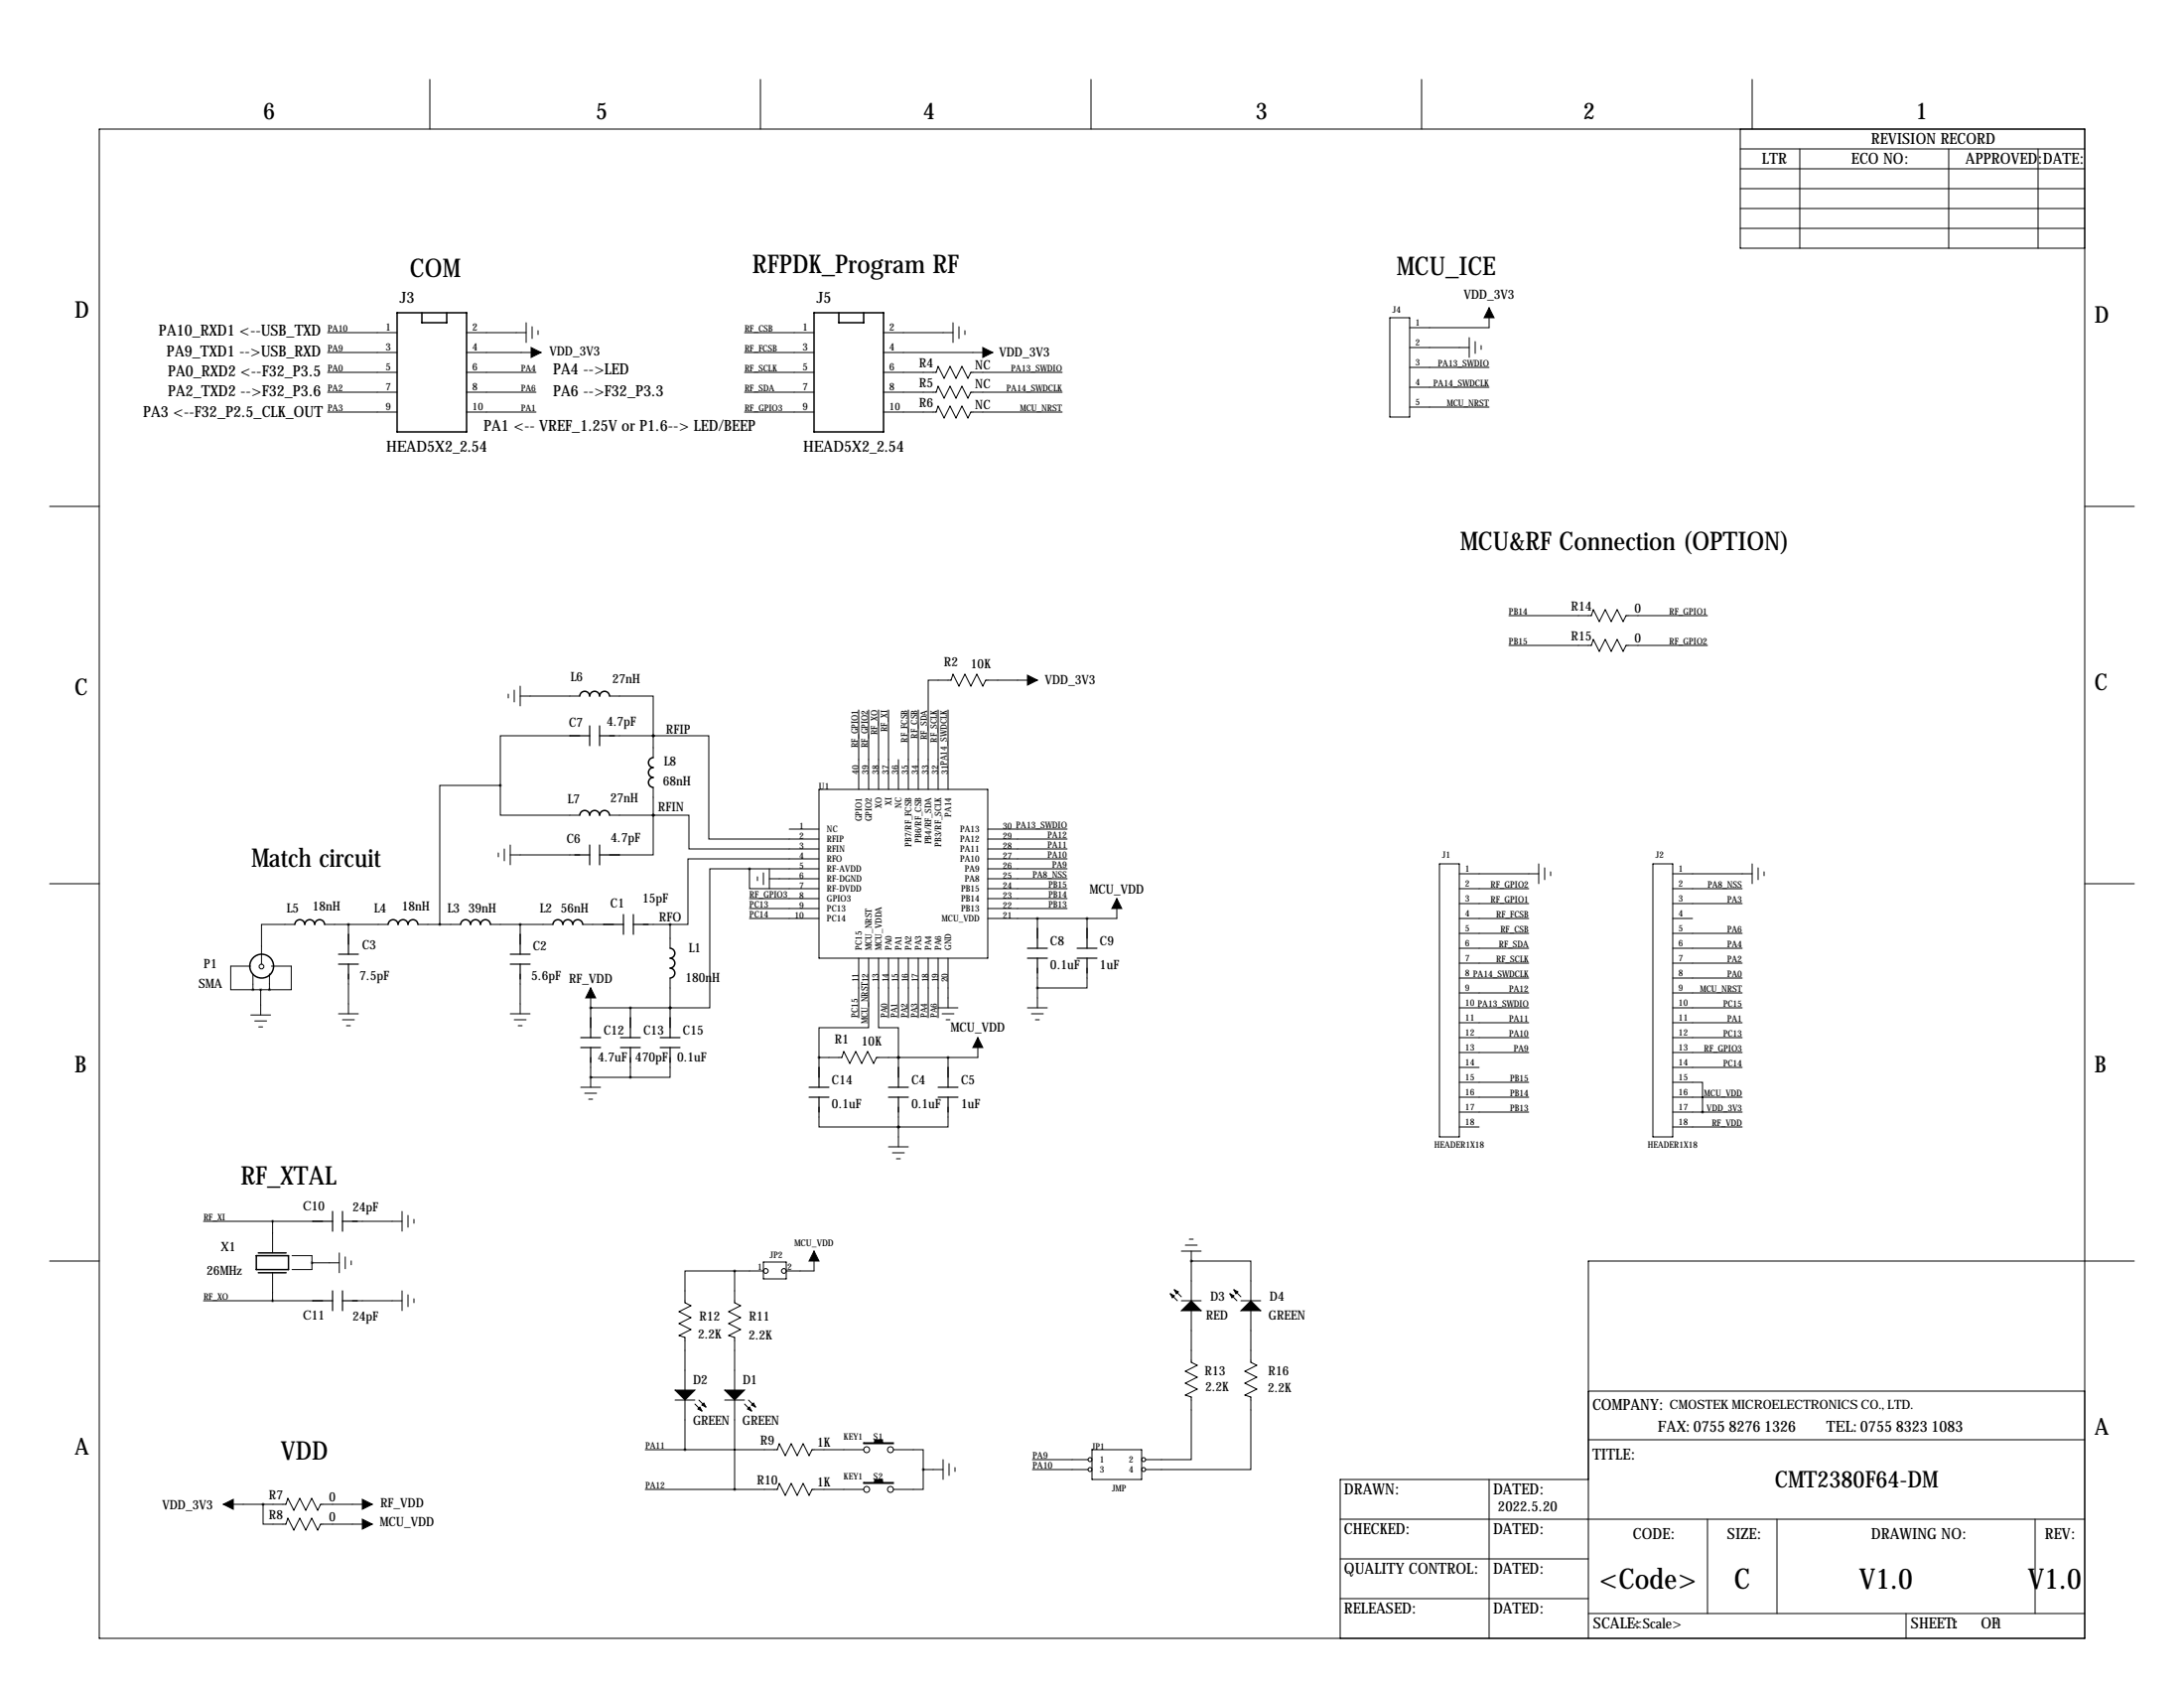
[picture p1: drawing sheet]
<svg xmlns="http://www.w3.org/2000/svg" width="559mm" height="432mm" viewBox="0 0 559 432" stroke-linecap="round" stroke-linejoin="round" font-family="sans-serif">
<g fill="none" stroke="#000" stroke-width=".25">
<path d="M25.4 33h508v386.1h-508zM110 20.3v12.7M194.6 20.3v12.7M279.1 20.3v12.7M363.7 20.3v12.7M445.3 38.1h88.1M445.3 33v30.5h88.1M448.3 20.3v12.7M460.5 38.1v25.4M498.6 38.1v25.4M521.5 38.1v25.4M445.3 48.3h88.1"/>
<path d="M445.3 43.2h88.1M445.3 53.3h88.1M445.3 58.4h88.1M381 78.7v5.1h-20.3M83.8 85.1h17.8M83.8 90.2h17.8M83.8 95.2h17.8M119.4 85.1h15.2M119.4 90.2h19M119.4 95.2h17.8M134.6 82.6v5M136.1 83.6v3"/>
<path d="M137.7 84.6v1M190.5 85.1h17.8M190.5 90.2h17.8M190.5 95.2h17.8M226.1 85.1h17.7M226.1 90.2h27.9M226.1 95.2h13.4l.5-1.5 1.6 3.1 1.5-3.1 1.5 3.1 1.5-3.1 1.5 3.1 .8-1.6h23.4M243.8 82.6v5M245.4 83.6v3M246.9 84.6v1M355.6 81.3h5.1v25.4h-5.1zM360.7 88.9h15.2"/>
<path d="M360.7 94h20.3M360.7 99.1h20.3M375.9 86.4v5M377.4 87.4v3M379 88.4v1M83.8 100.3h17.8M83.8 105.4h17.8M119.4 100.3h17.8M119.4 105.4h17.8M190.5 100.3h17.8M190.5 105.4h17.8M226.1 100.3h13.4l.5-1.5 1.6 3.1 1.5-3.1 1.5 3.1 1.5-3.1 1.5 3.1 .8-1.6h23.4"/>
<path d="M226.1 105.4h13.4l.5-1.5 1.6 3 1.5-3 1.5 3 1.5-3 1.5 3 .8-1.5h23.4M360.7 104.1h20.3M12.7 129.5h12.7M533.4 129.5h12.7M386.1 157.5h21.1l.5-1.5 1.5 3 1.5-3 1.5 3 1.6-3 1.5 3 .8-1.5h20.8M130 177.5v1.1M131.6 176.5v3.1M133.1 175.5v5.1M133.1 178.1h15.2M156 178.1h11.1v10.1M265.4 174h-13.2l-.7 1.5-1.6-3-1.5 3-1.5-3-1.5 3-1.6-3-.5 1.5h-5.8v27.9M386.1 165.1h21.1l.5-1.5 1.5 3 1.5-3 1.5 3 1.6-3 1.5 3 .8-1.5h20.8"/>
<path d="M148.3 188.2h-20.3v12.7M156 188.2h11.1M167.1 188.2h14.3v26.4h28.1M167.1 188.2h.1M167.1 188.2v5.6M219.7 181.6v20.3M222.2 181.6v20.3M224.8 181.6v20.3M227.3 181.6v20.3M229.9 194.3v7.6M232.4 181.6v20.3M234.9 181.6v20.3"/>
<path d="M240 181.6v20.3M242.6 181.6v20.3M127.5 218.2v1M128 200.9v7.6h20.3M128 200.9h-15.5v35.6M129 217.2v3M130.6 218.7h17.7M130.6 216.2v5M156 208.5h11.1M167.1 208.5h.1M167.1 208.5v10.2h-11.1M167.1 208.5h9.2v8.7h33.2"/>
<path d="M167.1 201.4v7.1M201.9 212.1h7.6M209.5 219.7h-33.5v16.8h-4.6M209.5 201.9h43.2v43.2h-43.2zM252.7 212.1h20.3M252.7 214.6h20.3M252.7 217.2h20.3M252.7 219.7h20.3M12.7 226.1h12.7M75.4 236.5h-8.5v10.1M83.1 236.5h16.2M89.2 236.5v5.1"/>
<path d="M106.9 236.5h11M125.5 236.5h16M133.1 236.5v5.1M149.1 236.5h7.9M164.6 236.5h6.8M171.4 236.5v6.1M191.8 222.2v5.1h17.7M191.8 222.2h-10.2v35.6h-10.2M191.8 222.2h17.7M191.8 229.9h17.7M191.8 232.4h17.7M191.8 234.9h17.7"/>
<path d="M193.8 224.3v1M195.3 223.3v3M196.8 224.8h12.7M196.8 222.2v5.1M252.7 222.2h20.3M252.7 224.8h20.3M252.7 227.3h20.3M252.7 229.9h20.3M252.7 232.4h20.3M265.4 234.9v5.1M278.1 234.9v5.1M285.8 229.9v5h-33.1"/>
<path d="M368.3 221h5.1v69.8h-5.1zM373.4 227.3h17.8M373.4 234.9h17.8M373.4 223.5h20.3M373.4 231.1h17.8M373.4 238.8h17.8M393.7 221v5.1M395.2 222v3M396.7 223v1M422.9 221h5.1v69.8h-5.1zM428 227.3h17.8M428 234.9h5.1"/>
<path d="M428 223.5h20.3M428 231.1h17.8M428 238.8h17.8M448.3 221v5.1M449.8 222v3M451.4 223v1M533.4 226.1h12.7M64.1 247.1h-5.1v6.1h5.7M64.2 259.6h5M64.7 249.2v4M64.7 253.2h4.2M66.7 253.2v6.4"/>
<path d="M68.9 249.1v4.1M69.4 247.1h5.1v6.1h-5.6M86.6 259.3h5.1M89.2 249.2v10.1M130.6 259.3h5M133.1 249.2v10.1M151.1 257.8h.1M151.1 257.8h20.3M151.1 252.7v10.2M161.3 257.8v5.1M171.4 257.8h.1M171.4 250.2v12.7"/>
<path d="M219.7 245.1v15.2M222.2 245.1v17.8h-12.7v7.6M224.8 245.1v17.8h5.1v7.6M227.3 245.1v15.2M229.9 245.1v15.2M232.4 245.1v15.2M234.9 245.1v15.2M237.5 245.1v15.2M240 245.1v15.2M240 257.8h5.1M241 259.3h3.1M242.6 245.1v12.7"/>
<path d="M262.9 257.8h5.1M263.9 259.3h3.1M265.4 247.6v10.2M278.1 247.6v5.1h-12.7M373.4 242.6h17.8M373.4 246.4h17.8M373.4 250.2h17.8M373.4 254h17.8M373.4 257.8h17.8M428 242.6h17.8M428 246.4h17.8M428 250.2h17.8"/>
<path d="M428 254h17.8M428 257.8h17.8M65.2 261.2h3M66.2 262.7h1M87.6 260.9h3.1M88.6 262.4h1.1M131.6 260.9h3M132.6 262.4h1M148.6 278.1h5.1M149.6 279.7h3.1M151.1 275.6h.1M151.1 270.5v7.6"/>
<path d="M151.1 275.6h10.2M161.3 270.5v5.1M171.4 270.5v5.1h-10.1M209.5 270.5v5.1M229.9 270.5h.1M229.9 270.5v5.1M242.1 260.9h1M242.6 270.5v5.1M250.2 265.4v5.1h-25.9l-.8 1.5-1.5-3-1.5 3-1.6-3-1.5 3-1.5-3-.5 1.5h-5.9M264.9 260.9h1M373.4 261.6h17.8M373.4 265.4h17.8"/>
<path d="M373.4 269.2h17.8M373.4 273h5.1M373.4 276.9h17.8M428 276.9h7.6v7.6M428 261.6h17.8M428 265.4h17.8M428 269.2h17.8M428 273h17.8M150.6 281.2h1M209.5 283.2v5.1h20.4M227.3 293.4h5.1M228.3 294.9h3.1"/>
<path d="M229.4 296.4h1M229.9 288.3h.1M229.9 283.2v10.2M242.6 283.2v5.1h-12.7M373.4 280.7h17.8M373.4 284.5h17.8M373.4 288.3h5.1M428 280.7h17.8M428 284.5h17.8M428 288.3h17.8M52.1 312.4h30.4M69.7 312.4v8.1"/>
<path d="M90.2 312.4h12.7M102.9 309.9v5.1M104.4 310.9v3M105.9 311.9v1M303.3 318.5h3M304.3 317h1M12.7 322.6h12.7M52.1 332.7h30.4M69.7 325.6v7.1M74.7 321.2h5.1v3.6h-5.1M79.8 323h7M86.8 320.5v5.1"/>
<path d="M88.3 321.5v3.1M89.9 322.5v1M90.2 332.7h12.7M102.9 330.2v5.1M104.4 331.2v3.1M105.9 332.2v1M188 325.1h-12.7v8.1l1.5 .8-3.1 1.5 3.1 1.6-3.1 1.5 3.1 1.5-3.1 1.5 1.6 .5v13.5M188 325.1v8.1l1.5 .8-3.1 1.5 3.1 1.6-3.1 1.5 3.1 1.5-3.1 1.5 1.6 .5v13.5M188 325.1h7.3M195.3 322.8h5.9v4.4h-5.9zM208.3 320v5.1h-7.1M299.5 331l1.7 1.7"/>
<path d="M300.5 329.9l1.8 1.8M302.3 332.7h5M302.3 320h5M304.8 322.6h15.2v10.1M304.8 322.6h.1M304.8 335.3v13.2l1.5 .7-3 1.6 3 1.5-3 1.5 3 1.5-3 1.6 1.5 .5v16h-11.7M304.8 320v12.7M314.7 331l1.8 1.7M315.7 329.9l1.8 1.8M317.5 332.7h5.1M320 335.3v13.2l1.6 .7-3.1 1.6 3.1 1.5-3.1 1.5 3.1 1.5-3.1 1.6 1.5 .5v18.5h-26.9M546.1 322.6h-139.7v33"/>
<path d="M172.7 358.1h5.1M175.3 358.1v12.7M177.8 359.2l1.8 1.7M178.8 358.1l1.8 1.8M185.4 358.1h5.1M188 358.1v22.9M190.5 359.2l1.8 1.7M191.5 358.1l1.8 1.8M533.4 355.9h-127v63.2M165.1 370.8h33.8l.5-1.5 1.5 3.1 1.5-3.1 1.6 3.1 1.5-3.1 1.5 3.1 .8-1.6h13.2M228.6 370.8h7.6v5.1M236.2 375.9v5.1h-7.6"/>
<path d="M236.2 375.9h5.1M241.3 373.4v5.1M242.8 374.4v3M244.3 375.4v1M264.2 373.4h14.2M264.2 375.9h14.2M279.4 370.8h12.7v7.7h-12.7zM381 378.5v40.6M406.4 368.3h127M406.4 378.5h-63.5v40.6M57.1 384.8h16.1l.5-1.5 1.5 3 1.5-3 1.5 3 1.6-3 1.5 3 .7-1.5h13.2M67.3 384.8v5.1h5.9l.5-1.5 1.5 3 1.5-3 1.5 3 1.6-3 1.5 3 .7-1.5h13.2"/>
<path d="M165.1 381h33.8l.5-1.5 1.5 3 1.5-3 1.6 3 1.5-3 1.5 3 .8-1.5h13.2M342.9 388.6h190.5M342.9 398.8h63.5M436.9 388.6v24.1M454.7 388.6v24.1M520.7 388.6v24.1M342.9 408.9h63.5M406.4 412.7h127M487.7 412.7v6.4"/>
<circle cx="66.9" cy="247.2" r=".61"/>
<circle cx="195.9" cy="325.1" r=".61"/>
<circle cx="200.6" cy="325.1" r=".61"/>
<circle cx="221.7" cy="370.8" r=".76"/>
<circle cx="227.8" cy="370.8" r=".76"/>
<circle cx="278.9" cy="373.4" r=".51"/>
<circle cx="278.9" cy="375.9" r=".51"/>
<circle cx="292.6" cy="373.4" r=".51"/>
<circle cx="292.6" cy="375.9" r=".51"/>
<circle cx="221.7" cy="381" r=".76"/>
<circle cx="227.8" cy="381" r=".76"/>
</g>
<g fill="none" stroke="#000" stroke-width=".38">
<path d="M101.6 80h17.8v30.5h-17.8zM107.9 80v2.6h6.4v-2.6M208.3 80h17.8v30.5h-17.8zM214.6 80v2.6h6.4v-2.6M148.3 178a1.27 1.27 0 0 1 1.3-1.2 1.27 1.27 0 0 1 1.3 1.2 1.27 1.27 0 0 1 1.2-1.2 1.27 1.27 0 0 1 1.3 1.2 1.27 1.27 0 0 1 1.3-1.2 1.27 1.27 0 0 1 1.3 1.3M167.1 193.8a1.27 1.27 0 0 0-1.2 1.3 1.27 1.27 0 0 0 1.2 1.2 1.27 1.27 0 0 0-1.2 1.3 1.27 1.27 0 0 0 1.2 1.3 1.27 1.27 0 0 0-1.2 1.2 1.27 1.27 0 0 0 1.2 1.3M148.3 208.5a1.27 1.27 0 0 1 1.3-1.2 1.27 1.27 0 0 1 1.3 1.2 1.27 1.27 0 0 1 1.2-1.2 1.27 1.27 0 0 1 1.3 1.2 1.27 1.27 0 0 1 1.3-1.2 1.27 1.27 0 0 1 1.3 1.2M75.4 236.5a1.27 1.27 0 0 1 1.3-1.2 1.27 1.27 0 0 1 1.3 1.2 1.27 1.27 0 0 1 1.2-1.2 1.27 1.27 0 0 1 1.3 1.2 1.27 1.27 0 0 1 1.3-1.2 1.27 1.27 0 0 1 1.3 1.2M99.3 236.5a1.27 1.27 0 0 1 1.3-1.2 1.27 1.27 0 0 1 1.3 1.2 1.27 1.27 0 0 1 1.2-1.2 1.27 1.27 0 0 1 1.3 1.2 1.27 1.27 0 0 1 1.3-1.2 1.27 1.27 0 0 1 1.2 1.2M117.9 236.5a1.27 1.27 0 0 1 1.2-1.2 1.27 1.27 0 0 1 1.3 1.2 1.27 1.27 0 0 1 1.3-1.2 1.27 1.27 0 0 1 1.2 1.2 1.27 1.27 0 0 1 1.3-1.2 1.27 1.27 0 0 1 1.3 1.2M141.5 236.5a1.27 1.27 0 0 1 1.2-1.2 1.27 1.27 0 0 1 1.3 1.2 1.27 1.27 0 0 1 1.3-1.2 1.27 1.27 0 0 1 1.3 1.2 1.27 1.27 0 0 1 1.2-1.2 1.27 1.27 0 0 1 1.3 1.2M171.5 242.6a1.27 1.27 0 0 1 1.2 1.2 1.27 1.27 0 0 1-1.2 1.3 1.27 1.27 0 0 1 1.2 1.3 1.27 1.27 0 0 1-1.2 1.3 1.27 1.27 0 0 1 1.2 1.2 1.27 1.27 0 0 1-1.3 1.3"/>
<path d="M65.6 321.2h8.2v3.6h-8.2zM66.1 320.5h7.1M66.1 325.6h7.1"/>
<circle cx="67" cy="247.1" r="3"/>
</g>
<g fill="none" stroke="#000" stroke-width=".3">
<path d="M145.8 188.2h5.1M150.9 185.7v5.1M153.4 188.2h3.8M153.4 185.7v5.1M147.1 218.7h3.8M150.9 216.2v5M153.4 216.2v5M153.4 218.7h5.1M89.2 239v5.1M133.1 239v5.1M154.4 236.5h5.1M159.5 233.9v5.1"/>
<path d="M162.1 236.5h3.8M162.1 233.9v5.1M265.4 237.5v5.1M278.1 237.5v5.1M86.6 246.6h5.1M86.6 244.1h5.1M89.2 246.6v3.8M130.6 246.6h5M130.6 244.1h5M133.1 246.6v3.8M262.9 245.1h5.1M262.9 242.6h5.1"/>
<path d="M265.4 245.1v3.8M275.6 245.1h5.1M275.6 242.6h5.1M278.1 245.1v3.8M148.6 268h5.1M148.6 265.4h5.1M151.1 260.3v5.1M151.1 268v3.8M158.7 268h5.1M158.7 265.4h5.1M161.3 260.3v5.1M161.3 268v3.8"/>
<path d="M168.9 268h5.1M168.9 265.4h5.1M171.4 260.3v5.1M171.4 268v3.8M207 278.1h5.1M209.5 273v5.1M227.3 278.1h5.1M229.9 273v5.1M240 278.1h5.1M242.6 273v5.1M207 280.7h5.1M209.5 280.7v3.8"/>
<path d="M227.3 280.7h5.1M229.9 280.7v3.8M240 280.7h5.1M242.6 280.7v3.8M80 312.4h5.1M85.1 309.9v5.1M87.6 312.4h3.8M87.6 309.9v5.1M80 332.7h5.1M85.1 330.2v5.1M87.6 330.2v5.1M87.6 332.7h3.8"/>
</g>
<g fill="#000" stroke="#000" stroke-width=".25">
<path d="M381 78.7l1.3 2.6h-2.6zM135.9 88.9l2.5 1.3-2.5 1.2zM251.5 88.9l2.5 1.3-2.5 1.2zM262.9 172.7l2.5 1.3-2.5 1.3zM285.8 229.9l1.2 2.5h-2.5zM151.1 252.7l1.3 2.6h-2.5zM250.2 265.4l1.3 2.6h-2.6zM208.3 320l1.2 2.6h-2.5zM299.5 331l1 .5-.5 .5zM300.5 329.9l1 .6-.5 .5zM302.3 335.3l2.5-2.6 2.5 2.6zM314.7 331l1 .5-.5 .5z"/>
<path d="M315.7 329.9l1 .6-.5 .5zM317.5 335.3l2.5-2.6 2.6 2.6zM172.7 355.6h5.1l-2.5 2.5zM179.6 359.4l.5-.5 .5 1zM185.4 355.6h5.1l-2.5 2.5zM192.3 359.4l.5-.5 .5 1zM178.6 360.4l.5-.5 .5 1zM191.3 360.4l.5-.5 .5 1zM221 369.1h2.8v-.8h2v.8h2.8v.2h-7.6zM221 379.2h2.8v-.7h2v.7h2.8v.3h-7.6zM57.1 384.8l2.6-1.3v2.6zM92.7 383.5l2.5 1.3-2.5 1.3z"/>
<path d="M92.7 388.6l2.5 1.3-2.5 1.3z"/>
</g>
<path d="M68.9 253.2a.05 .05 0 0 0 .1 0 .05 .05 0 0 0-.1 0zM167.1 208.5a.05 .05 0 0 0 .1 0 .05 .05 0 0 0-.1 0zM89.1 236.5a.05 .05 0 0 0 .1 0 .05 .05 0 0 0-.1 0zM167.1 188.2a.05 .05 0 0 0 .1 0 .05 .05 0 0 0-.1 0zM167.1 208.5a.05 .05 0 0 0 .1 0 .05 .05 0 0 0-.1 0zM167.1 188.2a.05 .05 0 0 0 .1 0 .05 .05 0 0 0-.1 0zM229.8 270.5a.05 .05 0 0 0 .1 0 .05 .05 0 0 0-.1 0zM229.8 270.5a.05 .05 0 0 0 .1 0 .05 .05 0 0 0-.1 0zM209.5 270.5a.05 .05 0 0 0 .1 0 .05 .05 0 0 0-.1 0zM229.8 288.3a.05 .05 0 0 0 .1 0 .05 .05 0 0 0-.1 0zM229.8 288.3a.05 .05 0 0 0 .1 0 .05 .05 0 0 0-.1 0zM242.5 270.5a.05 .05 0 0 0 .1 0 .05 .05 0 0 0-.1 0zM265.4 235a.05 .05 0 0 0 .1 0 .05 .05 0 0 0-.1 0zM278.1 235a.05 .05 0 0 0 .1 0 .05 .05 0 0 0-.1 0zM265.4 252.7a.05 .05 0 0 0 .1 0 .05 .05 0 0 0-.1 0zM171.4 236.5a.05 .05 0 0 0 .1 0 .05 .05 0 0 0-.1 0zM191.7 222.3a.05 .05 0 0 0 .1 0 .05 .05 0 0 0-.1 0zM171.4 257.8a.05 .05 0 0 0 .1 0 .05 .05 0 0 0-.1 0zM171.4 257.8a.05 .05 0 0 0 .1 0 .05 .05 0 0 0-.1 0zM151.1 257.8a.05 .05 0 0 0 .1 0 .05 .05 0 0 0-.1 0zM151.1 275.6a.05 .05 0 0 0 .1 0 .05 .05 0 0 0-.1 0zM69.7 312.4a.05 .05 0 0 0 .1 0 .05 .05 0 0 0-.1 0zM69.7 332.7a.05 .05 0 0 0 .1 0 .05 .05 0 0 0-.1 0zM187.9 381a.05 .05 0 0 0 .1 0 .05 .05 0 0 0-.1 0zM175.2 370.8a.05 .05 0 0 0 .1 0 .05 .05 0 0 0-.1 0zM187.9 325.1a.05 .05 0 0 0 .1 0 .05 .05 0 0 0-.1 0z" fill="#000" stroke="#000" stroke-width=".63"/>
<g font-size="7.3">
<text x="409.2" y="406.4">&lt;Code&gt;</text>
<text x="443.7" y="406.4">C</text>
<text x="475.7" y="406.4">V1.0</text>
<text x="518.9" y="406.4">V1.0</text>
</g>
<g font-size="6.6">
<text x="104.9" y="70.9">COM</text>
<text x="192.5" y="69.8">RFPDK_Program RF</text>
<text x="357.4" y="70.4">MCU_ICE</text>
<text x="373.6" y="140.7">MCU&amp;RF Connection (OPTION)</text>
<text x="64.3" y="221.7">Match circuit</text>
<text x="61.6" y="303">RF_XTAL</text>
<text x="71.9" y="373.4">VDD</text>
</g>
<g font-size="5.9">
<text x="67.3" y="30.5">6</text>
<text x="152.4" y="30.5">5</text>
<text x="236.2" y="30.5">4</text>
<text x="321.3" y="30.5">3</text>
<text x="405.1" y="30.5">2</text>
<text x="490.2" y="30.5">1</text>
<text x="19" y="81.3">D</text>
<text x="535.9" y="82.6">D</text>
<text x="19" y="177.8">C</text>
<text x="535.9" y="176.5">C</text>
<text x="19" y="274.3">B</text>
<text x="535.9" y="274.3">B</text>
<text x="535.9" y="367">A</text>
<text x="19" y="372.1">A</text>
<text x="454.1" y="380.5">CMT2380F64-DM</text>
</g>
<g font-size="4">
<text x="450.8" y="41.9">LTR</text>
<text x="473.7" y="41.9">ECO NO:</text>
<text x="478.8" y="36.8">REVISION RECORD</text>
<text x="502.9" y="41.9">APPROVED:DATE:</text>
<text x="102.2" y="77.5">J3</text>
<text x="208.9" y="77.5">J5</text>
<text x="40.6" y="85.9">PA10_RXD1 &lt;--USB_TXD</text>
<text x="42.7" y="91.2">PA9_TXD1 --&gt;USB_RXD</text>
<text x="141.5" y="95.8">PA4 --&gt;LED</text>
<text x="42.9" y="96.3">PA0_RXD2 &lt;--F32_P3.5</text>
<text x="42.9" y="101.3">PA2_TXD2 --&gt;F32_P3.6</text>
<text x="141.5" y="101.3">PA6 --&gt;F32_P3.3</text>
<text x="36.6" y="106.7">PA3 &lt;--F32_P2.5_CLK_OUT</text>
<text x="123.7" y="110.2">PA1 &lt;-- VREF_1.25V or P1.6--&gt; LED/BEEP</text>
<text x="98.8" y="115.7">HEAD5X2_2.54</text>
<text x="205.5" y="115.7">HEAD5X2_2.54</text>
<text x="407.4" y="360.7">COMPANY:</text>
<text x="424.2" y="366.3">FAX: 0755 8276 1326</text>
<text x="467.4" y="366.3">TEL: 0755 8323 1083</text>
<text x="407.4" y="373.4">TITLE:</text>
<text x="343.9" y="382.3">DRAWN:</text>
<text x="382" y="382.3">DATED:</text>
<text x="343.9" y="392.4">CHECKED:</text>
<text x="382" y="392.4">DATED:</text>
<text x="417.8" y="393.7">CODE:</text>
<text x="442" y="393.7">SIZE:</text>
<text x="478.8" y="393.7">DRAWING NO:</text>
<text x="523.2" y="393.7">REV:</text>
<text x="343.9" y="402.6">QUALITY CONTROL:</text>
<text x="382" y="402.6">DATED:</text>
<text x="343.9" y="412.7">RELEASED:</text>
<text x="382" y="412.7">DATED:</text>
<text x="407.7" y="416.6">SCALE:</text>
<text x="488.9" y="416.6">SHEET:</text>
<text x="506.9" y="416.6">OF1</text>
</g>
<g font-size="3.6">
<text x="383.3" y="386.6">2022.5.20</text>
<text x="417.8" y="416.6">&lt;Scale&gt;</text>
<text x="499.1" y="416.6">1</text>
</g>
<g font-size="3.3">
<text x="374.5" y="76.5">VDD_3V3</text>
<text x="140.6" y="91">VDD_3V3</text>
<text x="235.2" y="94">R4</text>
<text x="249.5" y="94.5">NC</text>
<text x="255.6" y="91.2">VDD_3V3</text>
<text x="235.2" y="99.1">R5</text>
<text x="249.5" y="99.3">NC</text>
<text x="235.2" y="104.2">R6</text>
<text x="249.5" y="104.6">NC</text>
<text x="402" y="156.2">R14</text>
<text x="418.2" y="156.7">0</text>
<text x="402" y="163.9">R15</text>
<text x="418.2" y="164.3">0</text>
<text x="241.5" y="170.5">R2</text>
<text x="248.4" y="170.9">10K</text>
<text x="146" y="174.2">L6</text>
<text x="156.7" y="174.8">27nH</text>
<text x="267.3" y="175">VDD_3V3</text>
<text x="145.5" y="185.9">C7</text>
<text x="155.2" y="185.7">4.7pF</text>
<text x="170.4" y="187.7">RFIP</text>
<text x="169.8" y="195.9">L8</text>
<text x="169.6" y="200.9">68nH</text>
<text x="145.2" y="205.5">L7</text>
<text x="156.2" y="205.3">27nH</text>
<text x="168.4" y="207.5">RFIN</text>
<text x="145" y="215.6">C6</text>
<text x="156.3" y="215.4">4.7pF</text>
<text x="73.3" y="233.4">L5</text>
<text x="80" y="232.9">18nH</text>
<text x="95.7" y="233.4">L4</text>
<text x="102.8" y="232.9">18nH</text>
<text x="114.5" y="233.4">L3</text>
<text x="119.9" y="233.4">39nH</text>
<text x="138.1" y="233.4">L2</text>
<text x="143.5" y="233.4">56nH</text>
<text x="156.2" y="232.2">C1</text>
<text x="164.3" y="230.9">15pF</text>
<text x="278.8" y="228.6">MCU_VDD</text>
<text x="168.7" y="235.7">RFO</text>
<text x="92.7" y="242.8">C3</text>
<text x="136.4" y="243.1">C2</text>
<text x="176.2" y="243.6">L1</text>
<text x="268.7" y="241.8">C8</text>
<text x="281.4" y="241.8">C9</text>
<text x="52.1" y="247.6">P1</text>
<text x="92" y="250.7">7.5pF</text>
<text x="136" y="250.7">5.6pF RF_VDD</text>
<text x="175.4" y="251.2">180nH</text>
<text x="268.7" y="247.9">0.1uF</text>
<text x="281.4" y="247.9">1uF</text>
<text x="50.8" y="252.8">SMA</text>
<text x="243.2" y="263.9">MCU_VDD</text>
<text x="154.4" y="264.7">C12</text>
<text x="164.6" y="264.7">C13</text>
<text x="174.8" y="264.7">C15</text>
<text x="213.6" y="267">R1</text>
<text x="220.5" y="267.5">10K</text>
<text x="152.9" y="271.5">4.7uF</text>
<text x="162.6" y="271.5">470pF</text>
<text x="173.2" y="271.5">0.1uF</text>
<text x="212.9" y="277.4">C14</text>
<text x="233.2" y="277.4">C4</text>
<text x="245.9" y="277.4">C5</text>
<text x="212.9" y="283.5">0.1uF</text>
<text x="233.2" y="283.5">0.1uF</text>
<text x="245.9" y="283.5">1uF</text>
<text x="77.5" y="309.5">C10</text>
<text x="90.2" y="309.9">24pF</text>
<text x="56.5" y="320">X1</text>
<text x="52.9" y="326.2">26MHz</text>
<text x="309.6" y="332.7">D3</text>
<text x="324.9" y="332.7">D4</text>
<text x="77.5" y="337.5">C11</text>
<text x="90.2" y="337.8">24pF</text>
<text x="179" y="337.8">R12</text>
<text x="191.7" y="337.8">R11</text>
<text x="308.5" y="337.6">RED</text>
<text x="324.6" y="337.6">GREEN</text>
<text x="178.6" y="342.4">2.2K</text>
<text x="191.5" y="342.7">2.2K</text>
<text x="308.3" y="351.8">R13</text>
<text x="324.5" y="351.8">R16</text>
<text x="177.3" y="354.1">D2</text>
<text x="190" y="354.1">D1</text>
<text x="308.4" y="355.9">2.2K</text>
<text x="324.4" y="356.1">2.2K</text>
<text x="177.3" y="364.5">GREEN</text>
<text x="190" y="364.5">GREEN</text>
<text x="427.2" y="360.4">CMOSTEK MICROELECTRONICS CO., LTD.</text>
<text x="194.5" y="369.6">R9</text>
<text x="209.1" y="370.1">1K</text>
<text x="68.8" y="383.6">R7</text>
<text x="193.7" y="379.8">R10</text>
<text x="209.1" y="380.2">1K</text>
<text x="41.5" y="386.1">VDD_3V3</text>
<text x="68.8" y="388.6">R8</text>
<text x="84.2" y="384">0</text>
<text x="84.2" y="389.1">0</text>
<text x="97.3" y="385.6">RF_VDD</text>
<text x="97.2" y="390.4">MCU_VDD</text>
</g>
<g font-size="2.6">
<text x="98.7" y="84.6">1</text>
<text x="98.7" y="89.7">3</text>
<text x="120.9" y="89.7">4</text>
<text x="120.9" y="84.6">2</text>
<text x="205.4" y="84.6">1</text>
<text x="205.4" y="89.7">3</text>
<text x="227.6" y="89.7">4</text>
<text x="227.6" y="84.6">2</text>
<text x="98.7" y="94.7">5</text>
<text x="120.9" y="94.7">6</text>
<text x="205.4" y="94.7">5</text>
<text x="227.6" y="94.7">6</text>
<text x="98.7" y="99.8">7</text>
<text x="120.9" y="99.8">8</text>
<text x="205.4" y="99.8">7</text>
<text x="227.6" y="99.8">8</text>
<text x="98.7" y="104.9">9</text>
<text x="120.9" y="104.9">10</text>
<text x="205.4" y="104.9">9</text>
<text x="227.6" y="104.9">10</text>
</g>
<g font-size="2.4">
<text x="83.8" y="84.8">PA10</text>
<text x="83.8" y="89.9">PA9</text>
<text x="83.8" y="95">PA0</text>
<text x="83.8" y="100.1">PA2</text>
<text x="83.8" y="105.2">PA3</text>
<text x="203.3" y="318.8">MCU_VDD</text>
<text x="264.2" y="373.1">PA9</text>
<text x="264.2" y="375.7">PA10</text>
</g>
<g font-size="2.3">
<text x="356.3" y="80">J4</text>
<text x="362.2" y="83.3">1</text>
<text x="190.5" y="89.9">RF_FCSB</text>
<text x="190.5" y="84.8">RF_CSB</text>
<text x="362.2" y="88.4">2</text>
<text x="133.3" y="95">PA4</text>
<text x="190.5" y="95">RF_SCLK</text>
<text x="258.7" y="95">PA13_SWDIO</text>
<text x="362.2" y="93.5">3</text>
<text x="368" y="93.7">PA13_SWDIO</text>
<text x="133.3" y="100.1">PA6</text>
<text x="190.5" y="100.1">RF_SDA</text>
<text x="257.5" y="100.1">PA14_SWDCLK</text>
<text x="362.2" y="98.6">4</text>
<text x="366.8" y="98.8">PA14_SWDCLK</text>
<text x="133.3" y="105.2">PA1</text>
<text x="190.5" y="105.2">RF_GPIO3</text>
<text x="261" y="105.2">MCU_NRST</text>
<text x="362.2" y="103.6">5</text>
<text x="370.2" y="103.9">MCU_NRST</text>
<text x="386.1" y="157.2">PB14</text>
<text x="427.1" y="157.2">RF_GPIO1</text>
<text x="386.1" y="164.8">PB15</text>
<text x="427.1" y="164.8">RF_GPIO2</text>
<text x="219.5" y="191.4" transform="rotate(-90 219.5 191.4)">RF_GPIO1</text>
<text x="222" y="191.4" transform="rotate(-90 222 191.4)">RF_GPIO2</text>
<text x="224.5" y="187.9" transform="rotate(-90 224.5 187.9)">RF_XO</text>
<text x="227.1" y="187.1" transform="rotate(-90 227.1 187.1)">RF_XI</text>
<text x="232.2" y="189.9" transform="rotate(-90 232.2 189.9)">RF_FCSB</text>
<text x="234.7" y="188.9" transform="rotate(-90 234.7 188.9)">RF_CSB</text>
<text x="237.2" y="189.3" transform="rotate(-90 237.2 189.3)">RF_SDA</text>
<text x="239.8" y="189.9" transform="rotate(-90 239.8 189.9)">RF_SCLK</text>
<text x="209.5" y="201.9">U1</text>
<text x="219.7" y="198.1" transform="rotate(-90 219.7 198.1)">40</text>
<text x="222.2" y="198.1" transform="rotate(-90 222.2 198.1)">39</text>
<text x="224.8" y="198.1" transform="rotate(-90 224.8 198.1)">38</text>
<text x="227.3" y="198.1" transform="rotate(-90 227.3 198.1)">37</text>
<text x="229.9" y="198.1" transform="rotate(-90 229.9 198.1)">36</text>
<text x="232.4" y="198.1" transform="rotate(-90 232.4 198.1)">35</text>
<text x="234.9" y="198.1" transform="rotate(-90 234.9 198.1)">34</text>
<text x="237.5" y="198.1" transform="rotate(-90 237.5 198.1)">33</text>
<text x="240" y="198.1" transform="rotate(-90 240 198.1)">32</text>
<text x="242.6" y="198.1" transform="rotate(-90 242.6 198.1)">31PA14_SWDCLK</text>
<text x="225.6" y="206.7" transform="rotate(-90 225.6 206.7)">XO</text>
<text x="228.1" y="205.9" transform="rotate(-90 228.1 205.9)">XI</text>
<text x="230.7" y="206.7" transform="rotate(-90 230.7 206.7)">NC</text>
<text x="243.4" y="209" transform="rotate(-90 243.4 209)">PA14</text>
<text x="204.6" y="212.1">1</text>
<text x="204.6" y="214.6">2</text>
<text x="211.6" y="212.9">NC</text>
<text x="211.6" y="215.4">RFIP</text>
<text x="220.5" y="210.2" transform="rotate(-90 220.5 210.2)">GPIO1</text>
<text x="223.1" y="210.2" transform="rotate(-90 223.1 210.2)">GPIO2</text>
<text x="235.8" y="215.6" transform="rotate(-90 235.8 215.6)">PB6/RF_CSB</text>
<text x="238.3" y="216" transform="rotate(-90 238.3 216)">PB4/RF_SDA</text>
<text x="245.7" y="215.4">PA12</text>
<text x="245.7" y="212.9">PA13</text>
<text x="256.5" y="214.6">29</text>
<text x="256.5" y="212.1">30 PA13_SWDIO</text>
<text x="268" y="214.4">PA12</text>
<text x="204.6" y="217.2">3</text>
<text x="204.6" y="219.7">4</text>
<text x="211.6" y="218">RFIN</text>
<text x="211.6" y="220.5">RFO</text>
<text x="233.2" y="216.6" transform="rotate(-90 233.2 216.6)">PB7/RF_FCSB</text>
<text x="240.8" y="216.6" transform="rotate(-90 240.8 216.6)">PB3/RF_SCLK</text>
<text x="245.7" y="220.5">PA10</text>
<text x="245.7" y="218">PA11</text>
<text x="256.5" y="219.7">27</text>
<text x="256.5" y="217.2">28</text>
<text x="268" y="216.9">PA11</text>
<text x="268" y="219.5">PA10</text>
<text x="269.2" y="222">PA9</text>
<text x="369" y="219.5">J1</text>
<text x="423.6" y="219.5">J2</text>
<text x="204.6" y="222.2">5</text>
<text x="204.6" y="224.8">6</text>
<text x="204.6" y="227.3">7</text>
<text x="211.6" y="223.1">RF-AVDD</text>
<text x="211.6" y="225.6">RF-DGND</text>
<text x="246.9" y="225.6">PA8</text>
<text x="246.9" y="223.1">PA9</text>
<text x="256.5" y="227.3">24</text>
<text x="256.5" y="224.8">25</text>
<text x="256.5" y="222.2">26</text>
<text x="264.2" y="224.5">PA8_NSS</text>
<text x="268.3" y="227.1">PB15</text>
<text x="374.9" y="223">1</text>
<text x="374.9" y="226.8">2</text>
<text x="381.4" y="227.1">RF_GPIO2</text>
<text x="429.5" y="223">1</text>
<text x="429.5" y="226.8">2</text>
<text x="436.9" y="227.1">PA8_NSS</text>
<text x="191.8" y="229.6">RF_GPIO3</text>
<text x="191.8" y="232.2">PC13</text>
<text x="204.6" y="229.9">8</text>
<text x="204.6" y="232.4">9</text>
<text x="211.6" y="228.1">RF-DVDD</text>
<text x="211.6" y="230.7">GPIO3</text>
<text x="211.6" y="233.2">PC13</text>
<text x="246" y="233.2">PB13</text>
<text x="246" y="230.7">PB14</text>
<text x="246" y="228.1">PB15</text>
<text x="256.5" y="232.4">22</text>
<text x="256.5" y="229.9">23</text>
<text x="268.3" y="229.6">PB14</text>
<text x="268.3" y="232.2">PB13</text>
<text x="374.9" y="230.6">3</text>
<text x="381.4" y="230.9">RF_GPIO1</text>
<text x="429.5" y="230.6">3</text>
<text x="441.9" y="230.9">PA3</text>
<text x="191.8" y="234.7">PC14</text>
<text x="203.4" y="234.9">10</text>
<text x="211.6" y="235.8">PC14</text>
<text x="240.9" y="235.8">MCU_VDD</text>
<text x="256.5" y="234.9">21</text>
<text x="374.9" y="234.4">4</text>
<text x="374.9" y="238.3">5</text>
<text x="382.9" y="234.7">RF_FCSB</text>
<text x="383.9" y="238.5">RF_CSB</text>
<text x="429.5" y="234.4">4</text>
<text x="429.5" y="238.3">5</text>
<text x="441.9" y="238.5">PA6</text>
<text x="220.5" y="243.1" transform="rotate(-90 220.5 243.1)">PC15</text>
<text x="223.1" y="243.1" transform="rotate(-90 223.1 243.1)">MCU_NRST</text>
<text x="225.6" y="243.1" transform="rotate(-90 225.6 243.1)">MCU_VDDA</text>
<text x="228.1" y="243.1" transform="rotate(-90 228.1 243.1)">PA0</text>
<text x="230.7" y="243.1" transform="rotate(-90 230.7 243.1)">PA1</text>
<text x="233.2" y="243.1" transform="rotate(-90 233.2 243.1)">PA2</text>
<text x="235.8" y="243.1" transform="rotate(-90 235.8 243.1)">PA3</text>
<text x="238.3" y="243.1" transform="rotate(-90 238.3 243.1)">PA4</text>
<text x="240.8" y="243.1" transform="rotate(-90 240.8 243.1)">PA6</text>
<text x="243.4" y="243.1" transform="rotate(-90 243.4 243.1)">GND</text>
<text x="374.9" y="242.1">6</text>
<text x="374.9" y="245.9">7</text>
<text x="383.5" y="242.3">RF_SDA</text>
<text x="429.5" y="242.1">6</text>
<text x="429.5" y="245.9">7</text>
<text x="441.9" y="242.3">PA4</text>
<text x="219.7" y="251.3" transform="rotate(-90 219.7 251.3)">11</text>
<text x="224.8" y="251.3" transform="rotate(-90 224.8 251.3)">13</text>
<text x="227.3" y="251.3" transform="rotate(-90 227.3 251.3)">14</text>
<text x="229.9" y="251.3" transform="rotate(-90 229.9 251.3)">15</text>
<text x="232.4" y="251.3" transform="rotate(-90 232.4 251.3)">16</text>
<text x="234.9" y="251.3" transform="rotate(-90 234.9 251.3)">17</text>
<text x="237.5" y="251.3" transform="rotate(-90 237.5 251.3)">18</text>
<text x="240" y="251.3" transform="rotate(-90 240 251.3)">19</text>
<text x="242.6" y="251.3" transform="rotate(-90 242.6 251.3)">20</text>
<text x="374.9" y="249.7">8 PA14_SWDCLK</text>
<text x="382.9" y="246.1">RF_SCLK</text>
<text x="429.5" y="249.7">8</text>
<text x="441.9" y="246.1">PA2</text>
<text x="441.9" y="249.9">PA0</text>
<text x="374.9" y="253.5">9</text>
<text x="374.9" y="257.3">10 PA13_SWDIO</text>
<text x="386.2" y="253.7">PA12</text>
<text x="429.5" y="253.5">9</text>
<text x="429.5" y="257.3">10</text>
<text x="435" y="253.7">MCU_NRST</text>
<text x="440.9" y="257.6">PC15</text>
<text x="219.5" y="260.3" transform="rotate(-90 219.5 260.3)">PC15</text>
<text x="222" y="261.9" transform="rotate(-90 222 261.9)">MCU_NRST12</text>
<text x="227.1" y="260.3" transform="rotate(-90 227.1 260.3)">PA0</text>
<text x="229.6" y="260.3" transform="rotate(-90 229.6 260.3)">PA1</text>
<text x="232.2" y="260.3" transform="rotate(-90 232.2 260.3)">PA2</text>
<text x="234.7" y="260.3" transform="rotate(-90 234.7 260.3)">PA3</text>
<text x="237.2" y="260.3" transform="rotate(-90 237.2 260.3)">PA4</text>
<text x="239.8" y="260.3" transform="rotate(-90 239.8 260.3)">PA6</text>
<text x="374.9" y="261.1">11</text>
<text x="386.2" y="261.4">PA11</text>
<text x="429.5" y="261.1">11</text>
<text x="441.9" y="261.4">PA1</text>
<text x="374.9" y="264.9">12</text>
<text x="374.9" y="268.7">13</text>
<text x="386.2" y="265.2">PA10</text>
<text x="387.3" y="269">PA9</text>
<text x="429.5" y="264.9">12</text>
<text x="429.5" y="268.7">13</text>
<text x="436" y="269">RF_GPIO3</text>
<text x="440.9" y="265.2">PC13</text>
<text x="374.9" y="272.5">14</text>
<text x="429.5" y="272.5">14</text>
<text x="440.9" y="272.8">PC14</text>
<text x="374.9" y="276.4">15</text>
<text x="374.9" y="280.2">16</text>
<text x="386.4" y="276.6">PB15</text>
<text x="386.4" y="280.4">PB14</text>
<text x="429.5" y="276.4">15</text>
<text x="429.5" y="280.2">16</text>
<text x="436" y="280.4">MCU_VDD</text>
<text x="374.9" y="284">17</text>
<text x="374.9" y="287.8">18</text>
<text x="386.4" y="284.2">PB13</text>
<text x="429.5" y="284">17</text>
<text x="429.5" y="287.8">18</text>
<text x="436.7" y="284.2">VDD_3V3</text>
<text x="367" y="293.7">HEADER1X18</text>
<text x="421.6" y="293.7">HEADER1X18</text>
<text x="438" y="288">RF_VDD</text>
<text x="52.1" y="312.2">RF_XI</text>
<text x="197" y="321.8">JP2</text>
<text x="193.9" y="324.8">1</text>
<text x="201.4" y="324.8">2</text>
<text x="52.1" y="332.5">RF_XO</text>
<text x="165.1" y="370.6">PA11</text>
<text x="215.9" y="368.3">KEY1</text>
<text x="223.5" y="368.3">S1</text>
<text x="279.4" y="370.8">JP1</text>
<text x="281.4" y="374.2">1</text>
<text x="281.4" y="376.7">3</text>
<text x="288.9" y="374.2">2</text>
<text x="288.9" y="376.7">4</text>
<text x="165.1" y="380.7">PA12</text>
<text x="215.9" y="378.5">KEY1</text>
<text x="223.5" y="378.5">S2</text>
<text x="284.5" y="381.5">JMP</text>
</g>
</svg>
